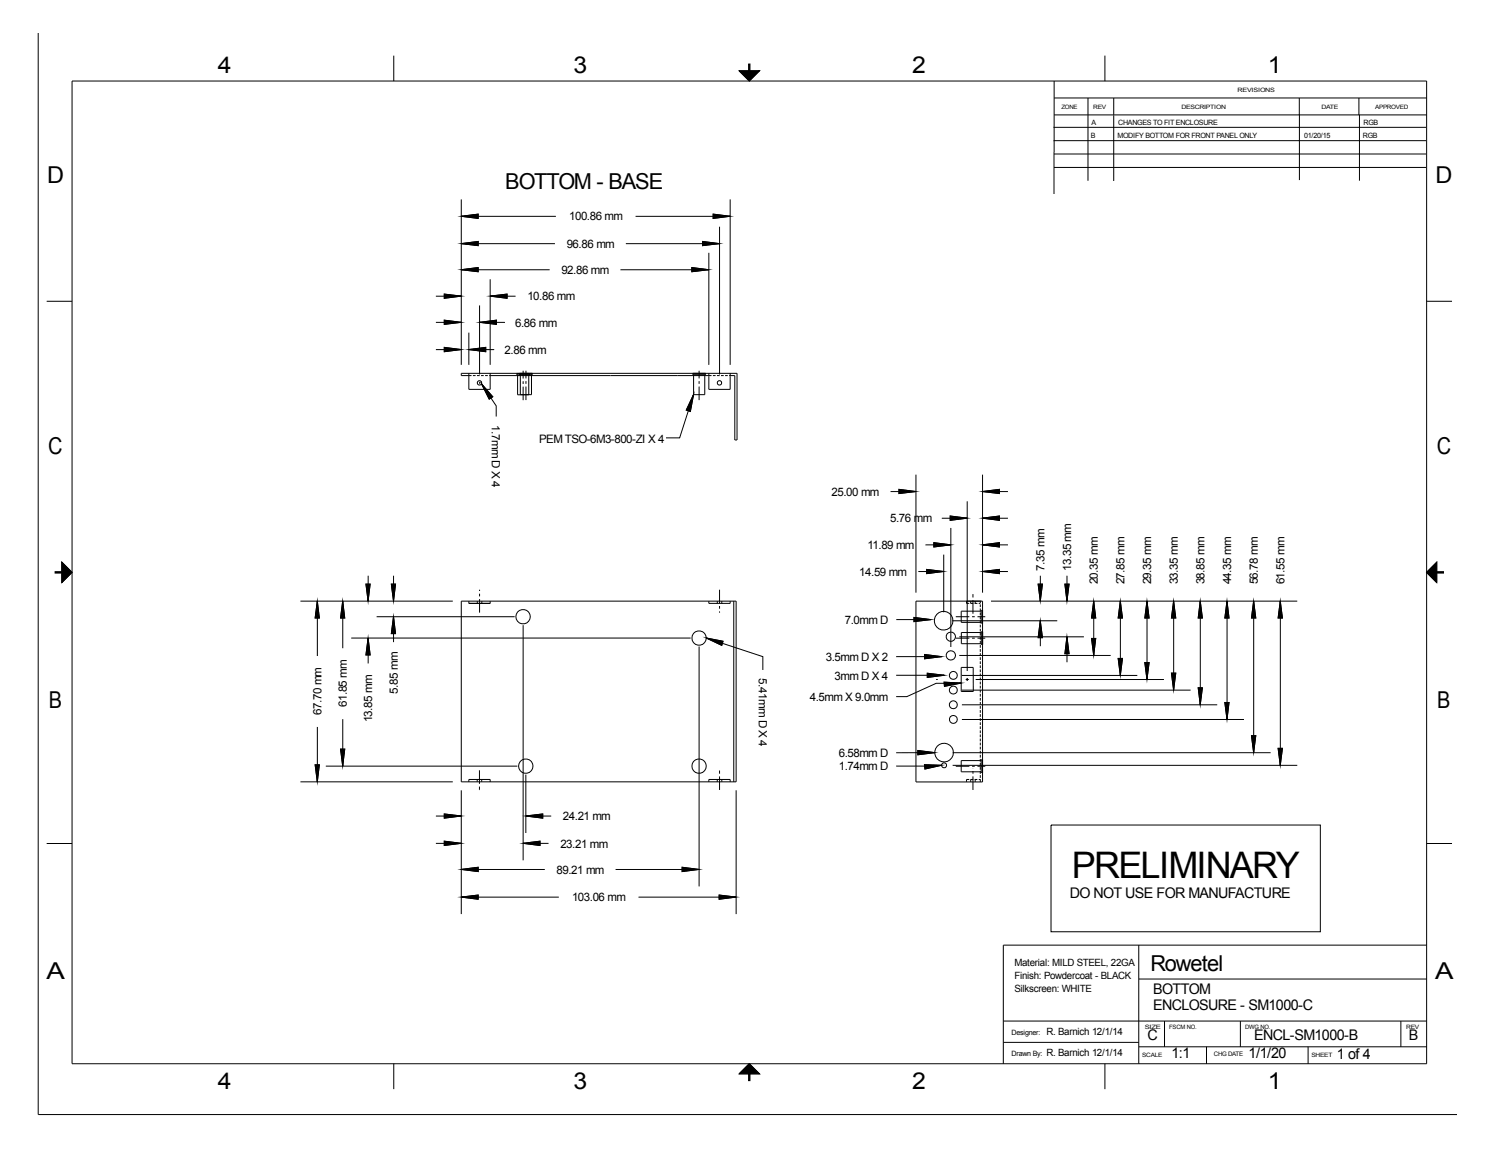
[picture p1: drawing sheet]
<svg xmlns="http://www.w3.org/2000/svg" width="559mm" height="432mm" viewBox="0 0 559 432" stroke-linecap="round" stroke-linejoin="round" font-family="sans-serif">
<g fill="none" stroke="#000" stroke-width=".38">
<path d="M14.3 12.6v405.2h531.8M27 30.4h508v368.3h-508zM147.7 20.8v9.6M277.2 26.5h7.6l-3.8 3.9zM395.3 30.4v42.3M395.3 36.7h139.7M408 36.7v31.1M414.4 20.8v9.6M417.7 36.7v6.4M487.3 36.7v6.4M509.6 36.7v6.4M395.1 47.7h139.7"/>
<path d="M395.1 52.7h139.7M395.3 57.7h139.5M395.3 43.1h139.7M417.7 43.2v24.6M487.3 42.9v24.6M509.8 43v24.7M173 74.7v62.1M273.8 74.7v62.1M395.3 62.8h139.5M173 91.3l6.3-.8v1.6zM173 81.1l6.3-.8v1.6zM173 91.3h35.1"/>
<path d="M173 81.1h35.5M234.7 91.3h35.2M238.4 81.1h35.4M263.5 90.5l6.3 .8-6.3 .8zM265.8 94.8v42M267.5 80.3l6.3 .8-6.3 .8zM269.9 85v55.4M17.5 112.9h9.5M163.5 111h9.5M166.6 110.2l6.4 .8-6.4 .8zM173 101.1l6.3-.8v1.6zM173 101.1h33.1"/>
<path d="M179.9 114.5v25.9M183.8 111l6.4-.8v1.6zM183.8 104.7v32.1M183.8 111h9.6M232.7 101.1h33.1M259.5 100.3l6.3 .8-6.3 .8zM535 112.9h9.6M163.5 131h9.5M163.5 120.8h9.5M166.6 130.2l6.4 .8-6.4 .8zM166.6 120l6.4 .8-6.4 .8zM175.8 131l6.4-.8v1.6z"/>
<path d="M175.8 139.9v6h8v-6M175.8 124.7v12.1M175.8 131h9.6M179.8 120.8l6.4-.8v1.6zM179.9 120.8h9.5M194.8 139.9v.5M196.2 139v2.9M197.3 139v2.8M199.6 139.9v.5l-5.8 .1v-.5h4.8v.5M259.8 139.9v.5h4.8v-.5M262.2 139v2.8M265.8 139.9v6h8v-6"/>
<path d="M176.8 140.8h-3.8v-.9h103.4v25h-.8v-24.1h-2.1M177.4 140.8h1M178.9 140.8h1M179.7 143.5h.3M179.9 143.4v.3M180.4 140.8h1M180.6 143.9l4.2 4.8-1.3 .9zM180.6 143.9l5.5 8.2v4M181.9 140.8h1M183.5 140.8h83.3M195.1 140.4v7.5M196.2 142.9v1"/>
<path d="M196.2 144.9v5.1M197.3 142.9v1M197.3 144.9v5.1M198.3 140.5v7.5M199.3 140.4v7.5l-5.2 .1v-7.5M260.1 147.9l-1.2 6.3-1.5-.5zM260.1 147.9l-5.2 16.2h-5.1M260.1 140.4v7.5M262.2 142.9v1M262.2 144.9v5.1M264.3 140.4v7.5h-4.2M267.4 140.8h1"/>
<path d="M268.9 140.8h1M270.4 140.8h1M271.9 140.8h1M343.5 177.9v44.2M368.5 177.9v44.2M334 184.3h9.5M337.1 183.4l6.4 .8-6.4 .8zM353.2 194.2h9.5M356.4 193.4l6.3 .8-6.3 .8zM356.6 197.9v44.6M362.7 187.9v63.6M368.5 194.2l6.3-.8v1.6z"/>
<path d="M368.5 184.2l6.3-.8v1.6zM368.5 194.2h9.5M368.5 184.3h9.5M23.2 210.7l3.8 3.8-3.8 3.9zM137.2 218.9h1.6l-.8 6.4zM138.1 215.8v9.5M146.8 218.9h1.5l-.7 6.4zM147.6 215.8v9.5M344.4 214.2h9.5M347.1 204.2h9.5M347.6 213.4l6.3 .8-6.3 .8zM350.2 203.4l6.4 .8-6.4 .8z"/>
<path d="M353.9 207.9v21.6M368.5 204.2l6.3-.8v1.6zM368.5 214.2l6.3-.8v1.6zM368.5 204.2h9.5M368.5 214.2h9.5M389.3 218.9h1.6l-.8 6.4zM390.2 215.8v9.5M399.4 218.9h1.5l-.8 6.4zM400.2 215.8v9.5M538.8 210.7v7.7l-3.8-3.9zM112.7 225.3h57.1M119 225.3l.8 6.3h-1.6z"/>
<path d="M119 225.3v20.6M128.5 225.3l.8 6.3h-1.6zM128.5 225.3v17.7M131.7 239.2h127.3M138 239.1l.8 6.4h-1.6zM138.1 239.2v9.5M141.2 231.2h51.8M147.6 231.1l.7 6.4h-1.5zM147.6 231.2v9.5M173 225.3h103.1v67.8h-103.1zM175.8 225.3v.9h8v-.9M179 225.3v.9"/>
<path d="M179.9 221v.5M179.9 222.5v1M179.9 224.6v5M180.7 225.3v.9M196.2 234.3v88.2M264.9 239.1l6.2 1.3-.4 1.5zM264.9 239.1l21.2 7v5M265.8 225.3v.9h8v-.9M269 225.3v.9M269.9 221v5.1M269.9 227.1v1.1M269.9 229.2v.4"/>
<path d="M270.7 225.3v.9M275.2 225.3v67.8M336.1 232.2h13M342.8 231.4l6.3 .8-6.3 .8zM343.5 225.3h25v67.8h-25zM357.1 232.7h39.4M358.5 231.2h5M358.5 239.2h5M359.8 238.7h46.7M362.5 225.3v.9h1M364 226.2h1M364 225.3v.9"/>
<path d="M364.6 231.2h1M364.6 239.2h1M364.9 222.7v1.3M364.9 225v5.1M365.5 226.2h1M365.7 225.3v.9M366.6 231.2h2.9M366.6 239.2h2.9M367.1 226.2h.5M367.6 225.4v.6M367.6 226.5v1.1M367.6 228.1v1"/>
<path d="M367.6 229.6v1M367.6 231.1v1M367.6 232.6v1.1M367.6 234.2v1M367.6 235.7v1M367.6 237.2v1M367.6 238.7v1.1M368 229.1h-7.5v4.2h7.5M368 237.1h-7.5v4.2h7.5M368 236.8h.5v4.8h-.5zM368.5 228.8h-.5v4.8h.5M371.7 225.3h114.8"/>
<path d="M390.1 232.7l.8 6.3h-1.6zM390.2 232.7v9.5M400.1 238.7l.8 6.3h-1.5zM400.2 238.7v9.5M409.4 239.3h1.5l-.7 6.4zM410.2 225.3l.7 6.3h-1.5zM410.2 225.3v20.4M420.2 225.3l.8 6.3h-1.6zM420.2 225.3v27.9M430.1 225.3l.9 6.3h-1.7zM430.2 225.3v29.4M440.1 225.3l.8 6.3h-1.6z"/>
<path d="M440.2 225.3v33.4M450.1 225.3l.8 6.3h-1.5zM450.2 225.3v38.9M460.2 225.3l.7 6.3h-1.5zM460.2 225.3v44.4M470.2 225.3l.8 6.3h-1.7zM470.2 225.3v56.8M480.1 225.3l.8 6.3h-1.6zM480.2 225.3v61.6M262.2 242.3v90M336.1 253.1h18M336.1 246.1h17"/>
<path d="M346.8 245.3l6.3 .8-6.3 .8zM347.8 252.3l6.3 .8-6.3 .8zM351.3 254.7h.2M351.4 254.6v.2M354.1 255.7l6.4 .3-6.3 1.3zM359.8 245.7h56.7M360.5 256l-9.4 .1-11 5h-4M360.5 250.2h4.5v9h-4.5zM360.7 253.2h65.8M360.7 258.7h85.8M362.2 254.7h1M362.7 254.2v1"/>
<path d="M365.9 254.7h70.6M367.6 240.3v1M367.6 241.8v1M367.6 243.3v1M367.6 244.8v1.1M367.6 246.4v1M367.6 247.9v1M367.6 249.4v1M367.6 250.9v1M367.6 252.5v1M367.6 254v1M367.6 255.5v1"/>
<path d="M367.6 257v1M367.6 258.6v1M419.4 246.8h1.6l-.8 6.4zM429.3 248.3h1.7l-.9 6.4zM439.3 252.3h1.6l-.8 6.4zM449.4 257.8h1.5l-.8 6.4zM119 272.5v20.6M128.5 269.6v17.6M360.7 264.2h95.8M360.7 269.7h105.8M367.6 260.1v1M367.6 261.6v1"/>
<path d="M367.6 263.1v1M367.6 264.6v1.1M367.6 266.2v1M367.6 267.7v1M367.6 269.2v1M367.6 270.7v1.1M367.6 272.3v1M367.6 273.8v1M367.6 275.3v1M367.6 276.8v1.1M367.6 278.4v1M367.6 279.9v1"/>
<path d="M459.4 263.3h1.5l-.7 6.4zM469.3 275.8h1.7l-.8 6.3zM112.7 293.1h57.1M118.2 286.7h1.6l-.8 6.3zM122.2 287.2h71.8M127.7 280.8h1.6l-.8 6.3zM173 296.2v46.4M175.8 293.1v-.9h8v.9M179 292.2v.8M179.8 288.7v5.1M179.8 294.8v1.3M180.7 292.2v.8"/>
<path d="M197.2 290.3v21.9M265.8 293.1v-.9h8v.9M269 292.2v.9M269.9 288.8v1.2M269.9 291v5.1M270.7 292.2v.8M276.1 296.2v46.4M344.2 281.3l6.4 .8-6.4 .8zM346.7 286.6l6.4 .3-6.2 1.3zM350.6 282.1l-14.5 .1M353.1 286.9l-3 .2h-14M357.3 282.1h119.2"/>
<path d="M357.3 286.9h129.2M358.5 287.2h5M363.5 292.2h-1v.9M364 292.2h1M364 292.2v.9M364.6 287.2h1M364.9 287.9v.1M364.9 289v1M364.9 291v5.1M365.5 292.2h1M365.7 292.2v.9M366.6 287.2h2.9"/>
<path d="M367.1 292.2h.5M367.6 281.4v1M367.6 282.9v1.1M367.6 284.5v1M367.6 286v1M367.6 287.5v1M367.6 289v1M367.6 290.6v1M367.6 292.1v1M368 285.1h-7.5v4.2h7.5M368.5 284.8h-.5v4.8h.5M479.3 280.5h1.6l-.8 6.4z"/>
<path d="M17.5 316.2h9.5M163.5 316.1h9.5M163.5 305.9h9.5M166.6 315.3l6.4 .8-6.4 .8zM166.6 305.1l6.4 .8-6.4 .8zM196.2 316.1l6.3-.8v1.6zM196.2 316.1h9.5M197.2 305.9l6.3-.8v1.6zM197.2 305.9h9.5M394.2 309.2h101v40h-101zM535 316.2h9.6M173 325.9l6.3-.8v1.6z"/>
<path d="M173 336.3l6.3-.8v1.6zM173 325.9h31.3M173 336.3h36.6M230.9 325.9h31.3M239.5 336.3h36.6M255.8 325.1l6.4 .8-6.4 .8zM269.7 335.5l6.4 .8-6.4 .8zM427.1 354.3v44.4M535 354.3h-158.7v44.4M427.1 367h107.9M147.7 398.7v9.5M281 398.7l3.8 3.8h-7.6z"/>
<path d="M376.3 382.7h158.7M376.3 390.7h50.8M414.4 398.7v9.5M427.1 392.4h107.9M436.7 382.7v9.7M452.5 392.4v6.3M465.2 382.7v9.7M490.6 392.4v6.3M525.4 382.7v9.7"/>
<circle cx="179.8" cy="143.5" r=".85"/>
<circle cx="269.8" cy="143.5" r=".85"/>
<circle cx="196.2" cy="231.2" r="2.71"/>
<circle cx="262.2" cy="239.2" r="2.71"/>
<circle cx="353.9" cy="232.7" r="3.5"/>
<circle cx="356.6" cy="238.7" r="1.74"/>
<circle cx="356.6" cy="245.7" r="1.75"/>
<circle cx="357.5" cy="258.7" r="1.5"/>
<circle cx="357.5" cy="253.2" r="1.5"/>
<circle cx="357.5" cy="264.2" r="1.5"/>
<circle cx="357.5" cy="269.7" r="1.49"/>
<circle cx="197.2" cy="287.2" r="2.71"/>
<circle cx="262.2" cy="287.2" r="2.71"/>
<circle cx="354.1" cy="282.1" r="3.5"/>
<circle cx="354.1" cy="286.9" r=".95"/>
</g>
<g fill="#000" stroke="#000" stroke-width=".38">
<path d="M277.2 26.5h7.6l-3.8 3.9zM173 91.3l6.3-.8v1.6zM173 81.1l6.3-.8v1.6zM263.5 90.5l6.3 .8-6.3 .8zM267.5 80.3l6.3 .8-6.3 .8zM166.6 110.2l6.4 .8-6.4 .8zM173 101.1l6.3-.8v1.6zM183.8 111l6.4-.8v1.6zM259.5 100.3l6.3 .8-6.3 .8zM166.6 130.2l6.4 .8-6.4 .8zM166.6 120l6.4 .8-6.4 .8zM175.8 131l6.4-.8v1.6z"/>
<path d="M179.8 120.8l6.4-.8v1.6zM180.6 143.9l4.2 4.8-1.3 .9zM260.1 147.9l-1.2 6.3-1.5-.5zM337.1 183.4l6.4 .8-6.4 .8zM356.4 193.4l6.3 .8-6.3 .8zM368.5 194.2l6.3-.8v1.6zM368.5 184.2l6.3-.8v1.6zM23.2 210.7l3.8 3.8-3.8 3.9zM137.2 218.9h1.6l-.8 6.4zM146.8 218.9h1.5l-.7 6.4zM347.6 213.4l6.3 .8-6.3 .8zM350.2 203.4l6.4 .8-6.4 .8z"/>
<path d="M368.5 204.2l6.3-.8v1.6zM368.5 214.2l6.3-.8v1.6zM389.3 218.9h1.6l-.8 6.4zM399.4 218.9h1.5l-.8 6.4zM538.8 210.7v7.7l-3.8-3.9zM119 225.3l.8 6.3h-1.6zM128.5 225.3l.8 6.3h-1.6zM147.6 231.1l.7 6.4h-1.5zM342.8 231.4l6.3 .8-6.3 .8zM390.1 232.7l.8 6.3h-1.6zM409.4 239.3h1.5l-.7 6.4zM410.2 225.3l.7 6.3h-1.5z"/>
<path d="M420.2 225.3l.8 6.3h-1.6zM430.1 225.3l.9 6.3h-1.7zM440.1 225.3l.8 6.3h-1.6zM450.1 225.3l.8 6.3h-1.5zM460.2 225.3l.7 6.3h-1.5zM470.2 225.3l.8 6.3h-1.7zM480.1 225.3l.8 6.3h-1.6zM138 239.1l.8 6.4h-1.6zM264.9 239.1l6.2 1.3-.4 1.5zM346.8 245.3l6.3 .8-6.3 .8zM347.8 252.3l6.3 .8-6.3 .8zM354.1 255.7l6.4 .3-6.3 1.3z"/>
<path d="M400.1 238.7l.8 6.3h-1.5zM419.4 246.8h1.6l-.8 6.4zM429.3 248.3h1.7l-.9 6.4zM439.3 252.3h1.6l-.8 6.4zM449.4 257.8h1.5l-.8 6.4zM459.4 263.3h1.5l-.7 6.4zM469.3 275.8h1.7l-.8 6.3zM118.2 286.7h1.6l-.8 6.3zM127.7 280.8h1.6l-.8 6.3zM344.2 281.3l6.4 .8-6.4 .8zM346.7 286.6l6.4 .3-6.2 1.3zM479.3 280.5h1.6l-.8 6.4z"/>
<path d="M166.6 315.3l6.4 .8-6.4 .8zM166.6 305.1l6.4 .8-6.4 .8zM196.2 316.1l6.3-.8v1.6zM197.2 305.9l6.3-.8v1.6zM173 325.9l6.3-.8v1.6zM173 336.3l6.3-.8v1.6zM255.8 325.1l6.4 .8-6.4 .8zM269.7 335.5l6.4 .8-6.4 .8zM277.2 402.5l3.8-3.8 3.8 3.8z"/>
<path d="M280.8 24h.5v2.5h-.5z" fill-rule="evenodd"/>
<path d="M20.7 214.3h2.5v.5h-2.5z" fill-rule="evenodd"/>
<path d="M538.8 214.3h2.6v.5h-2.6z" fill-rule="evenodd"/>
<path d="M280.8 402.5h.5v2.5h-.5z" fill-rule="evenodd"/>
</g>
<text font-size="13.7" x="402" y="329.2">PRELIMINARY</text>
<g font-size="8.7">
<text x="81.7" y="27.2">4</text>
<text x="215.1" y="27.2">3</text>
<text x="342.1" y="27.2">2</text>
<text x="475.4" y="27.2">1</text>
<text x="17.7" y="68.4">D</text>
<text x="538.4" y="68.4">D</text>
<text x="18.1" y="170.1">C</text>
<text x="538.9" y="170.1">C</text>
<text x="18.3" y="265.3">B</text>
<text x="539" y="265.3">B</text>
<text x="17.4" y="366.9">A</text>
<text x="538.2" y="366.9">A</text>
<text x="81.7" y="408.2">4</text>
<text x="215.1" y="408.2">3</text>
<text x="342.1" y="408.2">2</text>
<text x="475.4" y="408.2">1</text>
</g>
<g font-size="8.2">
<text x="189.5" y="70.9">BOTTOM - BASE</text>
<text x="431.4" y="363.9">Rowetel</text>
</g>
<g font-size="5.5">
<text x="401.2" y="336.7">DO NOT USE FOR MANUFACTURE</text>
<text x="432.5" y="372.6">BOTTOM</text>
<text x="432.5" y="378.6">ENCLOSURE - SM1000-C</text>
<text x="430.4" y="390">C</text>
<text x="470.4" y="390">ENCL-SM1000-B</text>
<text x="528.4" y="390">B</text>
<text x="439.3" y="396.6">1:1</text>
<text x="468.3" y="396.5">1/1/20</text>
<text x="501.4" y="397">1 of 4</text>
</g>
<g font-size="4.4">
<text x="213.5" y="82.6">100.86 mm</text>
<text x="212.6" y="92.9">96.86 mm</text>
<text x="210.5" y="102.7">92.86 mm</text>
<text x="197.8" y="112.6">10.86 mm</text>
<text x="193.2" y="122.4">6.86 mm</text>
<text x="189.2" y="132.6">2.86 mm</text>
<text x="202.2" y="165.9">PEM TSO-6M3-800-ZI X 4</text>
<text x="311.8" y="185.8">25.00 mm</text>
<text x="333.9" y="195.8">5.76 mm</text>
<text x="325.3" y="205.8">11.89 mm</text>
<text x="322.2" y="215.8">14.59 mm</text>
<text x="316.8" y="233.8">7.0mm D</text>
<text x="309.7" y="247.7">3.5mm D X 2</text>
<text x="313" y="254.7">3mm D X 4</text>
<text x="303.7" y="262.7">4.5mm X 9.0mm</text>
<text x="314.6" y="283.8">6.58mm D</text>
<text x="314.6" y="288.7">1.74mm D</text>
<text x="211.1" y="307.5">24.21 mm</text>
<text x="210.1" y="317.7">23.21 mm</text>
<text x="208.7" y="327.5">89.21 mm</text>
<text x="214.6" y="337.9">103.06 mm</text>
</g>
<g font-size="4.3">
<text x="184.5" y="159.3" transform="rotate(90 184.5 159.3)">1.7mm D X 4</text>
<text x="391.8" y="214" transform="rotate(-90 391.8 214)">7.35 mm</text>
<text x="401.8" y="214.1" transform="rotate(-90 401.8 214.1)">13.35 mm</text>
<text x="411.7" y="219.1" transform="rotate(-90 411.7 219.1)">20.35 mm</text>
<text x="421.7" y="219.1" transform="rotate(-90 421.7 219.1)">27.85 mm</text>
<text x="431.7" y="219.1" transform="rotate(-90 431.7 219.1)">29.35 mm</text>
<text x="441.8" y="219.1" transform="rotate(-90 441.8 219.1)">33.35 mm</text>
<text x="451.8" y="219.1" transform="rotate(-90 451.8 219.1)">38.85 mm</text>
<text x="461.7" y="219.1" transform="rotate(-90 461.7 219.1)">44.35 mm</text>
<text x="471.7" y="219.1" transform="rotate(-90 471.7 219.1)">56.78 mm</text>
<text x="481.8" y="219.1" transform="rotate(-90 481.8 219.1)">61.55 mm</text>
<text x="284.5" y="254.3" transform="rotate(90 284.5 254.3)">5.41mm D X 4</text>
<text x="149.1" y="260.1" transform="rotate(-90 149.1 260.1)">5.85 mm</text>
<text x="120.6" y="268" transform="rotate(-90 120.6 268)">67.70 mm</text>
<text x="130.1" y="265.1" transform="rotate(-90 130.1 265.1)">61.85 mm</text>
<text x="139.6" y="270.8" transform="rotate(-90 139.6 270.8)">13.85 mm</text>
</g>
<g font-size="3.8">
<text x="380.4" y="361.9">Material: MILD STEEL, 22GA</text>
<text x="380.4" y="366.9">Finish: Powdercoat - BLACK</text>
<text x="380.4" y="371.9">Silkscreen: WHITE</text>
<text x="392.4" y="387.9">R. Barnich 12/1/14</text>
<text x="392.4" y="395.9">R. Barnich 12/1/14</text>
</g>
<g font-size="2.7">
<text x="409.4" y="46.7">A</text>
<text x="419.4" y="46.7">CHANGES TO FIT ENCLOSURE</text>
<text x="511.4" y="46.7">RGB</text>
<text x="409.1" y="51.7">B</text>
<text x="419.1" y="51.7">MODIFY BOTTOM FOR FRONT PANEL ONLY</text>
<text x="489.1" y="51.7">01/20/15</text>
<text x="511.1" y="51.7">RGB</text>
<text x="379.4" y="387.9">Designer:</text>
<text x="379.4" y="395.9">Drawn By:</text>
</g>
<text font-size="2.3" x="455.3" y="395.9">CHG DATE</text>
<g font-size="2.2">
<text x="464.1" y="34.6">REVISIONS</text>
<text x="398.1" y="40.8">ZONE</text>
<text x="410" y="40.8">REV</text>
<text x="443.1" y="40.8">DESCRIPTION</text>
<text x="495.6" y="40.8">DATE</text>
<text x="515.7" y="40.8">APPROVED</text>
<text x="429.3" y="385.6">SIZE</text>
<text x="438.5" y="385.6">FSCM NO.</text>
<text x="467" y="385.6">DWG NO.</text>
<text x="527.4" y="385.6">REV</text>
<text x="428.4" y="396.3">SCALE</text>
<text x="491.9" y="396.3">SHEET</text>
</g>
</svg>
